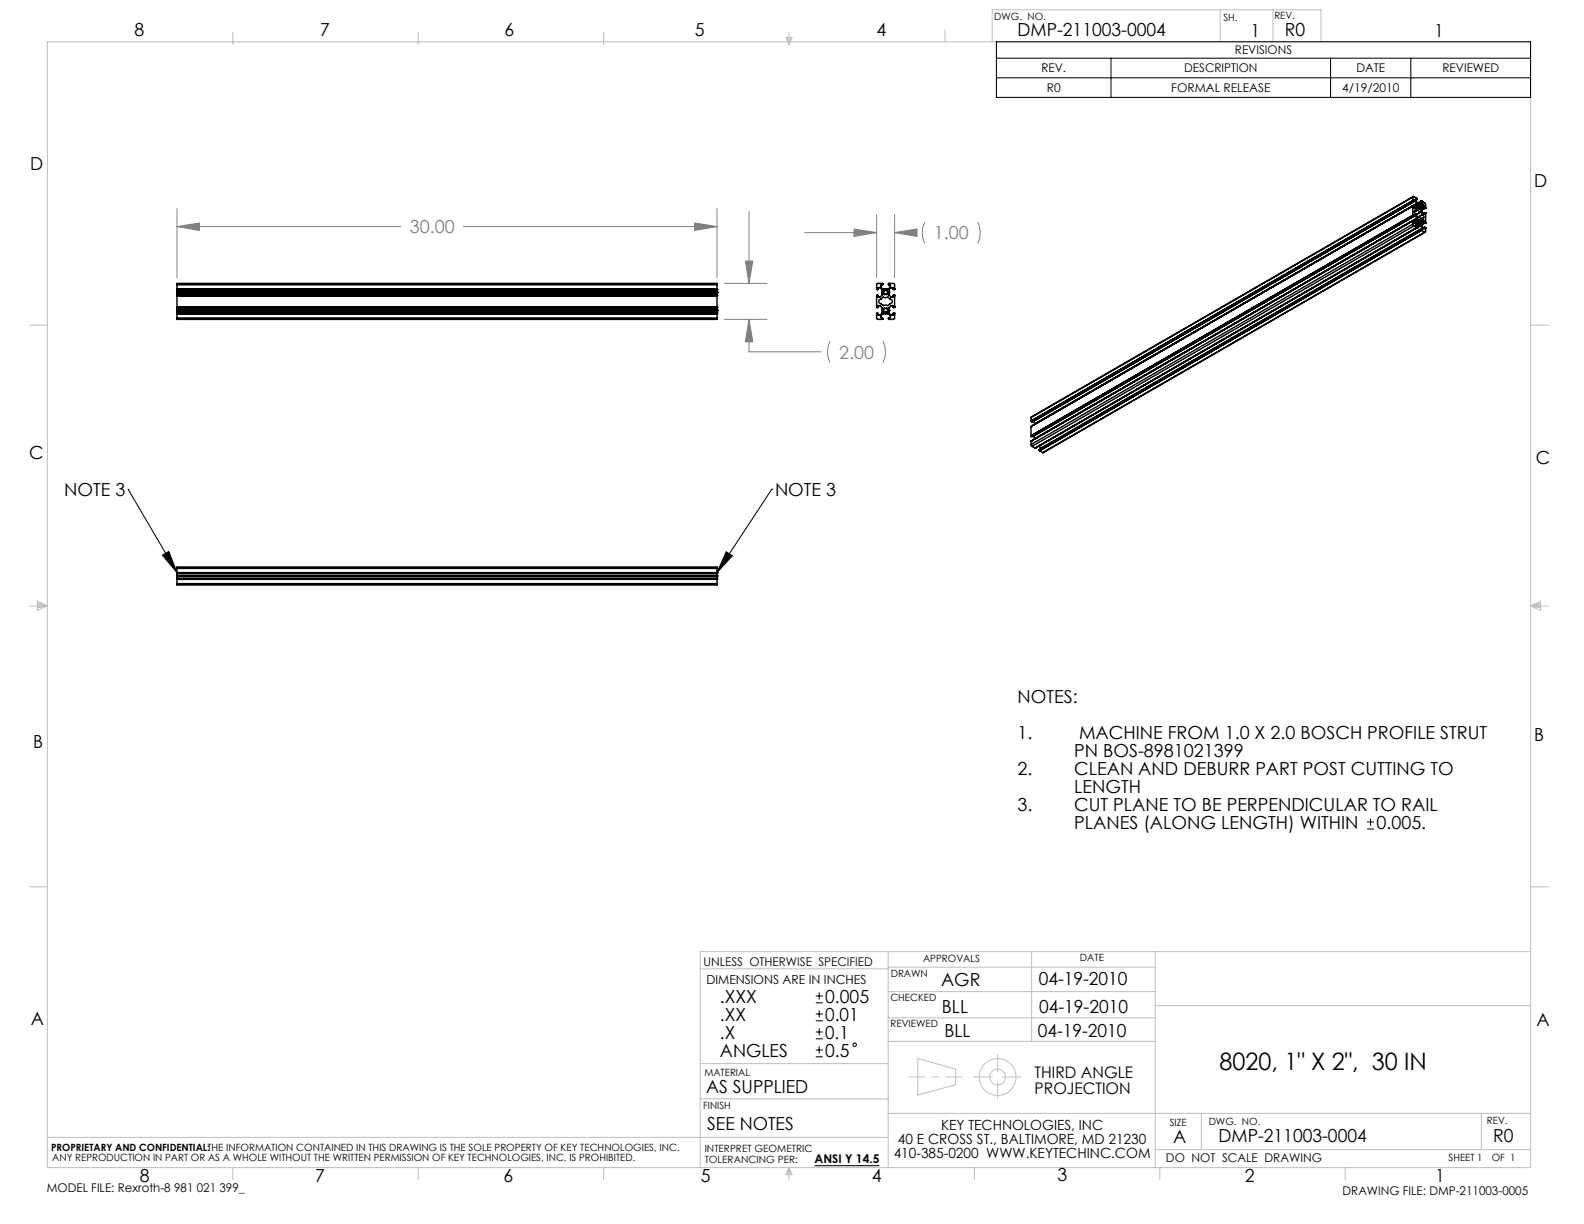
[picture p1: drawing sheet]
<svg xmlns="http://www.w3.org/2000/svg" width="279mm" height="216mm" viewBox="0 0 279 216" stroke-linecap="round" stroke-linejoin="round" font-family="sans-serif">
<g fill="none" stroke="#c0c0c0" stroke-width=".18">
<path d="M8.4 7.4h261.6v198.6h-261.6zM41.1 5.7v2.1M73.8 5.7v2.1M106.5 5.7v2.1M138.6 6.6h1.1l-.5 1.2zM138.9 6.6l.3 1.2M139.2 5.7v2.1M139.5 6.6l-.3 1.2M166.7 5.3v2.1M175 7.4v-5.7h58v5.7M215.2 1.7v5.7M224.5 1.7v5.7"/>
<path d="M5.2 57.4h3.2M270 57.4h3.2M5.2 106.9h3.2M6.6 106l1.8 .9-1.8 .8zM6.6 106.4l1.8 .5M6.6 106.6l1.8 .3M8.4 106.9l-1.8 .2M270 106.9h3.2M270 106.9l1.7 .2M270 106.9l1.7-.9v1.7zM271.7 106.6l-1.7 .3M271.7 106.4l-1.7 .5"/>
<path d="M5.2 156.4h3.2M270 156.4h3.2M123.5 170.9h33.2M156.7 167.9v38.1M156.7 179.5h47.1M156.7 174.9h47.1M156.7 170.6h47.1M182 167.9v15.8M203.8 167.9v38.1M203.8 177.4h66.2M270 167.9h-146.5v38.1M123.5 193.8h33.2"/>
<path d="M123.5 187.6h33.2M156.7 196.4h113.3M156.7 183.7h47.1M161.9 186.7l6.7 1.9v2.7l-6.7 1.8zM171.7 190h3.3M176 186v3.1M176 190.9v3M176.8 190h3.3M211.9 196.4v6.4M261.3 196.4v6.4M8.4 200.6h148.3M41.1 206v2.1"/>
<path d="M73.8 206v2.1M106.5 206v2.1M139.2 206v2.1M139.2 206l.5 1.2h-1.1zM139.2 206l-.3 1.2M139.2 206l.3 1.2M171.9 206v2.1M203.8 202.8h66.2M204.6 206v2.1M237.3 206v2.1"/>
<circle cx="176" cy="190" r="1.4"/>
<circle cx="176" cy="190" r="3.2"/>
</g>
<path d="M169.7 190h-9.4" fill="none" stroke="#c0c0c0" stroke-width=".18" stroke-dasharray="15.2 1.3 1.3 1.3" stroke-dashoffset="12.5"/>
<g fill="none" stroke="#000" stroke-width=".18">
<path d="M175.8 7.4h94.2v9.8h-94.2zM175.8 10.3h94.2M175.8 13.7h94.2M196 10.3v6.9M234.7 10.3v6.9M248.8 10.3v6.9M22.6 86.3h.1M22.6 86.3l8.6 14.7M28.6 97.9l1.2-.6 1.4 3.7zM128.1 97.3l1.1 .7-2.7 3zM136.1 86.3h.1M136.1 86.3l-9.6 14.7"/>
<path d="M241.1 146.2h1.3M241.1 145h1.3M241.8 144.4v1.2"/>
</g>
<g fill="none" stroke="#808080" stroke-width=".18">
<path d="M31.2 40l4-.7v1.3zM31.2 36.8v12.2M31.2 40h39.5M81.7 40h44.8M122.5 39.3l4 .7-4 .6zM126.5 36.8v12.2M132.1 37.3v12.7M154.6 37.9v11.1M157.8 37.9v11.1M163.1 39.2a4.4 4.4 0 0 0 0 3.7M172.4 39.2a4.1 4.1 0 0 1 0 3.7M127.7 56.3h7.6"/>
<path d="M127.7 50h7.6M131.5 46h1.3l-.7 4zM132.1 56.3l.7 4h-1.3zM132.1 56.3v5.8h12.7M141.9 41h12.7M150.6 40.4l4 .6-4 .7zM157.8 41l3.9-.6v1.3zM157.8 41h3.7M146.4 60.2a4.4 4.4 0 0 0 0 3.8M155.8 60.2a4.4 4.4 0 0 1 0 3.8"/>
</g>
<path d="M28.6 97.9l1.2-.6 1.4 3.7zM128.1 97.3l1.1 .7-2.7 3z" fill="#000"/>
<path d="M157.8 41l3.9-.6v1.3zM150.6 40.4l4 .6-4 .7zM122.5 39.3l4 .7-4 .6zM31.2 40l4-.7v1.3zM132.1 56.3l.7 4h-1.3zM131.5 46h1.3l-.7 4z" fill="#808080"/>
<g fill="none" stroke="#000" stroke-width=".25">
<path d="M249.2 39.5l.2 .4M249.2 38.9h.1M249.2 36.3h.1M249.2 35.4h.1M249.2 34.8l.1-.2 .6 .4M249.2 34.8v.6M249.2 36.3v1.7M249.2 38.9v.6M249.2 38h.1M249.2 39.5l-67.3 38.9M249.2 38l-67.3 38.9M249.2 36.3l-67.3 38.9"/>
<path d="M249.2 35.4l-67.3 38.9M249.2 34.8l-67.3 38.9M249.2 38.9l.2 .2M249.2 38l.1 .1M249.2 36.3l.2 .1v.2M249.2 35.5h.1M249.2 35.4v.1M249.2 34.7l-67.3 39M249.2 35.5l-67.3 38.8M249.3 38.1l-67.4 38.9M249.3 35.5l-67.4 38.9M249.4 39.2l.2 .2"/>
<path d="M249.4 37.9h.1M249.4 37.9v.2h-.1M249.4 36.6l.2 .2M249.4 35.3v.2h-.1M249.4 35.5l-67.4 38.9M249.4 38.1l-67.4 38.9M249.4 39.9l.5 .2M249.4 39.1v.1M249.4 39.9l-67.4 38.8M249.4 35.3h.1M249.4 37.9l.2 .1M249.4 35.3l.2 .1"/>
<path d="M249.6 36.8h.1M249.6 35.4v.1M249.6 38l.3 .5M249.6 38h.1M249.6 35.5l.3 .4M249.6 38l-67.3 38.9M249.6 38l-67.4 38.9M249.6 35.4l-67.6 39M249.6 35.5l-67.3 38.8M249.7 37.1h.1M249.7 37.1h-.1a.41 .41 0 0 0 .2 .7M249.7 35.1h.1"/>
<path d="M249.7 35.3v.1M249.7 35.4l.3 .5M249.7 39.6l.1 .3M249.7 35.1v.2M249.7 37.1l-.3 .2 .4-.2M249.8 37.8l.2 .4 .6 .4 .3-.1M249.8 39.9l.2 .1-.1 .1M249.8 35.1l.1 .1M249.9 39.3l-.3 .1M249.9 39.2v.1M249.9 38.9h.1M249.9 38.8h.1"/>
<path d="M249.9 38.5h.1M249.9 36.6l-.3 .2M249.9 36.3h.1M249.9 35.9h.1M249.9 35v.2M249.9 38.5l-68 39.3M249.9 35.9l-68 39.3M249.9 35h.1M249.9 35.9v.3M249.9 36.3v.3M249.9 38.5v.3M249.9 38.9v.3"/>
<path d="M249.9 38.8v.1M249.9 36.2v.1M249.9 38.5l-67.4 38.9M249.9 35.9l-67.4 38.9M249.9 39.2l-.3 .2M249.9 38.9l-.5 .3 .5-.3M249.9 38.8l-.5 .3M249.9 36.3l-.5 .3M249.9 36.2l-.5 .3 .5-.3M249.9 35.2l-.2 .1M249.9 38.9l-.5 .3M250 39.4l-.3 .2"/>
<path d="M250 35.9l.3 .1M250 39.4l.3 .1M250 37l.6 .4M250 37l-.2 .1M250 36.5h.1M250 36.5l.2 .2M250 36.2h.1M250 39.1h.1M250 39.1l.2 .2M250 38.8h.1M250 37l-.5 .4M250.1 36.2v.1"/>
<path d="M250.1 36.3v.2M250.1 36.5h.1M250.1 38.8v.1M250.1 38.9v.2M250.1 39.1h.1M250.1 39.1h-.1M250.2 36.7v.1M250.2 36.1h.1M250.2 36.1l-.2 .1M250.2 39.3h.1M250.2 38.7h.1M250.2 38.7l-.2 .1"/>
<path d="M250.2 36.2h.1M250.2 38.8h.1M250.2 36.8h.1M250.2 36.1v.1M250.2 38.7v.1M250.2 36.7h.1M250.2 38.8h-.1M250.2 36.2h-.1M250.2 36.7l.2 .1M250.2 36.2l.2 .1M250.2 39.3l.2 .1M250.2 38.8l.2 .1"/>
<path d="M250.2 38.8l-.1 .1M250.2 36.2l-.1 .1M250.3 36h.1M250.3 36v.1M250.3 39.5h.1M250.3 39.5l-.5 .4M250.3 39.5v.1M250.3 36.1h.1M250.3 39.6h.1M250.3 39.6l-.5 .3M250.4 36.1h.1M250.4 39.6h.1"/>
<path d="M250.4 36.1l.2 .1M250.4 39.6l.2 .2M250.4 39.6l-.6 .3M250.4 36.8v.1M250.4 36.3h.1M250.4 39.4h.1M250.4 38.9h.1M250.4 38.9l-.3 .2M250.4 36.3l-.3 .2M250.4 36.9h.1M250.4 39.5h.1M250.4 39.4v.1"/>
<path d="M250.5 36.3l.1 .2M250.5 38.9l.1 .2M250.5 38.9l-.5 .2M250.5 36.3l-.5 .2M250.6 36.8h.1M250.5 36.5v.3M250.5 39.3l.1 .1M250.5 39.1v.2M250.5 39.1h.1M250.5 39.1l-.3 .2M250.5 36.5l-.3 .2M250.5 39.3l-.1 .1"/>
<path d="M250.5 36.8h-.1M250.6 36.9h-.1M250.6 36.8v.1M250.6 36.5h-.1M250.6 36.5h.1M250.6 39.4l-.1 .1M250.6 39.4h.1M250.6 39.1h.1M250.6 39.4l-.2 .1M250.6 39.4h-.2M250.6 39.1l-.4 .2M250.6 36.8l-.2 .1"/>
<path d="M250.6 36.5l-.4 .2M250.6 37.4h.1M250.6 39.8h.1M250.6 39.8l-67.3 38.8M250.6 37.4l-.8 .5M250.6 37.4l.3 .4M250.6 39.8l.3 .4M250.6 39.8l-67.3 38.9M250.7 35.6v.1M250.7 35.5h.1M250.7 35.5l-.7 .4M250.7 35.5v.1"/>
<path d="M250.7 35.6l-.6 .3M250.7 36.7h.1M250.7 39h.1M250.7 39.3h.1M250.7 39.4h.1M250.7 39.7l.3 .5M250.7 35.7l.2 .1M250.7 36.4v.7M250.7 39v.7M250.7 35.7l-.5 .3M250.8 35.5l.6 .4 .1 .8M250.8 37.1h.1"/>
<path d="M250.8 37.1l.2 .5M250.9 35.8h.1M250.9 35.8l-.6 .3M250.9 38.5h.1M250.9 37.8v.1M250.9 36.1l-.3 .1M250.9 36.1h.1M250.9 37.8l-.8 .5M250.9 37.9a.34 .34 0 0 1 .3 .2 .34 .34 0 0 1-.2 .4h-.1M250.9 35.8v.3M250.9 37.9l-.7 .4M250.9 35.8l-.5 .3"/>
<path d="M251 36.2l-.3 .2M251 38.8l-.2 .2M251 37.6l.2 .1M251 36.2l.2 .1M251 38.8l.2 .1M251 38.8l-.3 .2M251.2 36.3v.1M251.2 38.9v.1M251.2 38.9l-.5 .3M251.2 36.3l-.5 .3M251.2 36.6l.1 .1M251.2 36.4l-.5 .4"/>
<path d="M251.2 37.7h.1M251.2 37.5l.2 .1M251.2 39.2l.1 .1M251.2 37.5l-.2 .1M251.2 36.4v.2M251.2 37.5v.2M251.2 39v.2M251.2 39.2l-.5 .3M251.2 39l-.5 .3M251.2 37.5l-.1 .1M251.2 36.6l-.5 .3M251.3 36.7h.1"/>
<path d="M251.3 39.3h.1M251.3 39.3l-.6 .3M251.3 36.7l-.6 .3M251.4 36.7h.1M251.4 37.6h.1M251.4 39.3h.1M251.4 39.3l-.7 .4M251.4 36.7l-.7 .4M251.4 37.6l.1 1.7M31.2 50.2v-.2h95.3v.2M31.2 51h.1M31.2 55.3v.1"/>
<path d="M31.2 56.1v.2h95.3v-.2M31.2 52.1v.1M31.2 54.2h.1M31.2 55.3h.1M31.2 52.1h.1M31.2 51v.1M31.2 55.2v.1M31.2 54.2v.1M31.2 51.1l95.3 .1zM31.2 54.3h95.3zM31.2 55.2h95.3zM31.2 52h95.3z"/>
<path d="M31.2 51.5h.1M31.2 51.6h.1M31.2 54.7h.1M31.2 54.8h.1M31.2 50.2v.8M31.2 51.1v1M31.2 52.2v2M31.2 54.3v.9M31.2 55.4v.7M31.2 55.3h95.3M31.2 55.2h95.3M31.2 51h95.3"/>
<path d="M31.2 54.2h95.3M31.2 55.4h95.3M31.2 52.1h95.3M31.2 50.2h95.3M31.2 56.1h95.3M31.2 52.2h95.3M31.2 51.5h95.3M31.2 51.6h95.3M31.2 54.7h95.3M31.2 54.8h95.3M126.5 51h.1M126.5 55.3v.1"/>
<path d="M126.5 52.1v.1M126.5 54.2h.1M126.5 55.3h.1M126.5 52.1h.1M126.5 51v.1M126.5 55.2v.1M126.5 54.2v.1M126.5 51.5h.1M126.5 51.6h.1M126.5 54.7h.1M126.5 54.8h.1M126.5 50.2v.8"/>
<path d="M126.5 51.1v1M126.5 52.2v2M126.5 54.3v.9M126.5 55.4v.7M154.7 55.3l-.1 .9 .2 .1h.8M154.7 55.3h.1M154.7 54.3l.2-.1v-.3h.4l.3 .4v.4M154.7 54.2v.1M154.7 52.1v2.1M154.7 52.1h.1M154.7 51.1l.2-.1v-.3h.4l.3 .4v.4M154.7 51v.1"/>
<path d="M154.7 51h.1M154.7 54.2h.1M155.1 52.9l.7-.5 .4 .1 .5-.1 .3 .4a.39 .39 0 0 1 .4 .4 .39 .39 0 0 1-.4 .4l-.3 .3-.5-.1-.4 .1-.4-.3a.39 .39 0 0 1-.4-.3 .39 .39 0 0 1 .1-.4zM155.6 54.8v.4l-.4 .4h-.3v-.3h-.2M155.6 54.8h.1M155.6 54.7h.1M155.6 51.6v.4l-.4 .4h-.3v-.3h-.2M155.6 51.6h.1M155.6 51.5h.1M155.6 54.7v.1M155.6 51.5v.1M155.6 56.3h.1"/>
<path d="M155.6 50h-.8l-.2 .1 .1 .9M155.6 50h.1M155.6 50v.1M155.7 50.1l-.1 .2h-.2v.3l.3 .4h.4M155.7 56.3l-.1-.2h-.2v-.4l.3-.3 .4-.1 .6 .1 .4 .3v.3l-.4 .1v.2M155.7 50.1h.1M155.8 51.8h.1M155.8 51.8l.2 .1M155.8 51.4l.2-.2h.5l.1 .2M155.8 54.9v.1M155.8 55l.2 .1M155.8 54.6l.2-.2h.5l.1 .2"/>
<path d="M155.8 51.4h.1M155.8 54.9h.1M155.8 54.6h.1M155.9 51.4h.1M155.9 51.4v.4M155.9 54.6h.1M155.9 54.6v.3M156 51.9h.1M156 51.9h.4M156 55.1h.1M156 55.1h.4M156.1 51h.1"/>
<path d="M156.2 51h.1M156.3 51h.1M156.3 51h-.1M156.4 51.9h.1M156.4 55.1h.1M156.5 51.4l.1 .4M156.5 51.4h.1M156.5 54.6l.1 .3M156.5 54.6h.1M156.6 51.8l-.2 .1M156.6 51.8h.1M156.6 51.4h.1"/>
<path d="M156.6 54.9l-.2 .2M156.6 54.9h.1M156.6 54.6h.1M156.7 50.1v.2h.4v.3l-.4 .4h-.4M156.7 50.1h.1M156.7 54.8h.1M156.7 56.3h.1M156.7 51.6h.1M156.8 50l-.1 .1M156.8 50h.1M156.8 50h.9l.1 .2v.8M156.8 51.5h.1"/>
<path d="M156.8 51.6h.1M156.8 51.6v.4l.4 .4h.3v-.3h.2M156.8 54.7h.1M156.8 54.8h.1M156.8 54.8v.4l.4 .4h.3v-.3h.2M156.8 56.3h.1M156.8 54.7l-.1 .1M156.8 51.5l-.1 .1M157.7 51h.1M157.7 51h-.2v-.3h-.3l-.4 .4v.4M157.7 52.1h.1M157.7 54.2h-.2v-.3h-.3l-.4 .4v.4"/>
<path d="M157.7 55.3h.1M157.7 54.2h.1M157.8 51h.1M157.8 51h-.1M157.8 52.1h.1M157.8 55.3h.1M157.8 55.3v.8l-.1 .2h-.9M157.8 52.1v2.1M157.8 54.2h.1M157.8 54.2h-.1M249.9 40.1h.1M249.9 40.1l-67.3 39"/>
<path d="M250.7 40.5v.1M250.7 40.5h.2M250.7 40.5h.1M250.7 40.5l-67.4 38.9M250.7 40.5l-67.4 38.8M250.7 40.6h.1M250.7 40.6l-67.4 38.8M250.7 40.6l-67.3 38.9M250.8 40.6l.5 .4M250.8 40.6l-67.4 38.9M250.9 40.2v.1M250.9 40.2l-67.3 38.9"/>
<path d="M250.9 40.5h.1M250.9 40.3l-67.6 39M250.9 40.3v.2M251 40.2l.2 .1M251.2 40.3h.1M251.2 40.1h.2M251.2 40.1l-.2 .1M251.2 40.1v.2M251.2 40.1l-.1 .1M251.3 41l-67.4 38.8M251.4 40.1h.1M251.4 40.1v.1"/>
<path d="M251.4 41l-67.5 38.8M251.4 40.2h.1M251.4 40.2l.1 .7-.2 .1M181.9 78.4l.1 .3M181.9 77.8h.1M181.9 76.9h.1M181.9 75.2h.1M181.9 74.3h.1M181.9 73.7v.6M181.9 75.2v1.7M181.9 77.8v.6M181.9 76.9v.1"/>
<path d="M181.9 74.3v.1M181.9 77h.1M181.9 74.4h.1M182 77h.1M182 78.7l.6 .4M182.2 76.9h.1M182.2 74.3h.1M182.3 76.9l.2 .5M182.3 74.3l.2 .5M182.5 77.4h.1M182.5 74.8h.1M182.6 79.1h.1"/>
<path d="M182.6 77.4h.1M183.3 78.6h.1M183.3 78.6v.1M183.3 78.7l.3 .4M183.3 79.4h.1M183.3 79.4l.1 .1M183.3 79.3v.1M183.4 79.5l.5 .3M183.4 79.5h.1M183.6 79.2h.1M183.6 79.1v.1M31.2 101h95.3"/>
<path d="M31.2 100.3v-.3h95.3v.3M31.2 102.9v.3h95.3v-.3M31.2 102.2h.1M31.2 101h.1M31.2 102.1v.1M31.2 101.1h.1M31.2 102.1h.1M31.2 102v.1M31.2 101.1v.1M31.2 101.7h.1M31.2 101.5h.1M31.2 100.3h95.3"/>
<path d="M31.2 100.3v.8M31.2 101.2v.9M31.2 102.2v.7M31.2 102.9h95.3M31.2 102.2h95.3M31.2 102.1h95.3M31.2 101.1h95.3M31.2 102h95.3M31.2 101.2h95.3M31.2 101.7h95.3M31.2 101.5h95.3M31.2 101.6h95.3"/>
<path d="M126.5 102.2h.1M126.5 101h.1M126.5 102.1v.1M126.5 101.1h.1M126.5 102.1h.1M126.5 102v.1M126.5 101.1v.1M126.5 101.7h.1M126.5 101.5h.1M126.5 100.3v.8M126.5 101.2v.9M126.5 102.2v.7"/>
</g>
<g fill="none" stroke="#000" stroke-width=".18">
<path d="M143.9 176.9h1.2M143.9 175.7h1.2M143.9 178.9h1.2M144.5 175v1.3M144.5 178.2v1.3M143.9 180.1h1.2M143.9 183.2h1.2M143.9 182h1.2M143.9 186.4h1.2M143.9 185.2h1.2M144.5 181.4v1.2M144.5 184.6v1.2"/>
<path d="M143.7 205.6h11.4"/>
<circle cx="150.8" cy="184.3" r=".31"/>
</g>
<text font-size="4.2" x="215.1" y="188.7">8020, 1&quot; X 2&quot;, 30 IN</text>
<g font-size="3.2">
<text x="23.7" y="6.3">8</text>
<text x="56.5" y="6.4">7</text>
<text x="89" y="6.4">6</text>
<text x="122.6" y="6.4">5</text>
<text x="154.6" y="6.3">4</text>
<text x="179.5" y="6.4">DMP-211003-0004</text>
<text x="220.6" y="6.5">1</text>
<text x="226.6" y="6.4">R0</text>
<text x="253" y="6.6">1</text>
<text x="5.3" y="30">D</text>
<text x="270.6" y="32.9">D</text>
<text x="5.2" y="81">C</text>
<text x="270.9" y="81.9">C</text>
<text x="11.3" y="87.5">NOTE 3</text>
<text x="136.7" y="87.5">NOTE 3</text>
<text x="179.5" y="124">NOTES:</text>
<text x="5.8" y="132">B</text>
<text x="179.5" y="130.3">1.</text>
<text x="190.3" y="130.3">MACHINE FROM 1.0 X 2.0 BOSCH PROFILE STRUT</text>
<text x="270.6" y="130.7">B</text>
<text x="179.5" y="136.7">2.</text>
<text x="189.5" y="133.5">PN BOS-8981021399</text>
<text x="189.5" y="136.7">CLEAN AND DEBURR PART POST CUTTING TO</text>
<text x="179.5" y="143">3.</text>
<text x="189.5" y="139.8">LENGTH</text>
<text x="189.5" y="143">CUT PLANE TO BE PERPENDICULAR TO RAIL</text>
<text x="189.5" y="146.2">PLANES (ALONG LENGTH) WITHIN</text>
<text x="242.8" y="146.2">0.005.</text>
<text x="166" y="173.9">AGR</text>
<text x="183.2" y="173.8">04-19-2010</text>
<text x="127" y="176.9">.XXX</text>
<text x="145.6" y="176.9">0.005</text>
<text x="166.2" y="178.8">BLL</text>
<text x="183.3" y="178.6">04-19-2010</text>
<text x="5.4" y="180.9">A</text>
<text x="127" y="180.1">.XX</text>
<text x="127" y="183.2">.X</text>
<text x="145.6" y="180">0.01</text>
<text x="145.6" y="183.2">0.1</text>
<text x="166.6" y="182.9">BLL</text>
<text x="183" y="183">04-19-2010</text>
<text x="271" y="181">A</text>
<text x="127" y="186.4">ANGLES</text>
<text x="145.6" y="186.4">0.5</text>
<text x="124.6" y="192.8">AS SUPPLIED</text>
<text x="124.7" y="199.4">SEE NOTES</text>
<text x="207" y="201.6">A</text>
<text x="214.9" y="201.5">DMP-211003-0004</text>
<text x="263.4" y="201.4">R0</text>
<text x="24.7" y="208.4">8</text>
<text x="55.6" y="208.5">7</text>
<text x="88.8" y="208.4">6</text>
<text x="123.6" y="208.4">5</text>
<text x="153.8" y="208.4">4</text>
<text x="186.6" y="208.3">3</text>
<text x="219.6" y="208.4">2</text>
<text x="253.2" y="208.5">1</text>
</g>
<g font-size="3.2" fill="#808080">
<text x="72.3" y="41.2">30.00</text>
<text x="164.7" y="42.2">1.00</text>
<text x="148" y="63.2">2.00</text>
</g>
<g font-size="2.8">
<text x="182.5" y="190.1">THIRD ANGLE</text>
<text x="182.5" y="192.9">PROJECTION</text>
</g>
<g font-size="2.5">
<text x="158.4" y="201.9">40 E CROSS ST., BALTIMORE, MD 21230</text>
<text x="166" y="199.4">KEY TECHNOLOGIES, INC</text>
<text x="157.6" y="204.3">410-385-0200 WWW.KEYTECHINC.COM</text>
</g>
<text font-size="2.2" x="124.6" y="173.7">DIMENSIONS ARE IN INCHES</text>
<g font-size="2.1">
<text x="217.8" y="9.6">REVISIONS</text>
<text x="183.7" y="12.8">REV.</text>
<text x="184.7" y="16.2">R0</text>
<text x="206.6" y="16.2">FORMAL RELEASE</text>
<text x="208.9" y="12.8">DESCRIPTION</text>
<text x="236.8" y="16.2">4/19/2010</text>
<text x="239.3" y="12.8">DATE</text>
<text x="254.4" y="12.8">REVIEWED</text>
<text x="124.1" y="170.3">UNLESS OTHERWISE SPECIFIED</text>
<text x="143.7" y="205.2">ANSI Y 14.5</text>
<text x="205.7" y="205">DO NOT SCALE DRAWING</text>
<text x="8.2" y="210.3">MODEL FILE: Rexroth-8 981 021 399_</text>
<text x="236.8" y="210.7">DRAWING FILE: DMP-211003-0005</text>
</g>
<g font-size="1.8">
<text x="175.4" y="3.5">DWG. NO.</text>
<text x="215.8" y="3.6">SH.</text>
<text x="224.8" y="3.3">REV.</text>
<text x="157.1" y="172.3">DRAWN</text>
<text x="162.8" y="169.7">APPROVALS</text>
<text x="190.5" y="169.5">DATE</text>
<text x="157.1" y="176.6">CHECKED</text>
<text x="157.1" y="181.2">REVIEWED</text>
<text x="124.2" y="189.8">MATERIAL</text>
<text x="124.1" y="195.6">FINISH</text>
<text x="9" y="203">PROPRIETARY AND CONFIDENTIAL:THE INFORMATION CONTAINED IN THIS DRAWING IS THE SOLE PROPERTY OF KEY TECHNOLOGIES, INC.</text>
<text x="124.3" y="203.1">INTERPRET GEOMETRIC</text>
<text x="206.3" y="198.5">SIZE</text>
<text x="213.2" y="198.5">DWG. NO.</text>
<text x="262.3" y="198.2">REV.</text>
<text x="9.2" y="204.8">ANY REPRODUCTION IN PART OR AS A WHOLE WITHOUT THE WRITTEN PERMISSION OF KEY TECHNOLOGIES, INC. IS PROHIBITED.</text>
<text x="124.3" y="205.2">TOLERANCING PER:</text>
<text x="255.5" y="204.8">SHEET 1</text>
<text x="263.1" y="204.8">OF 1</text>
</g>
</svg>
